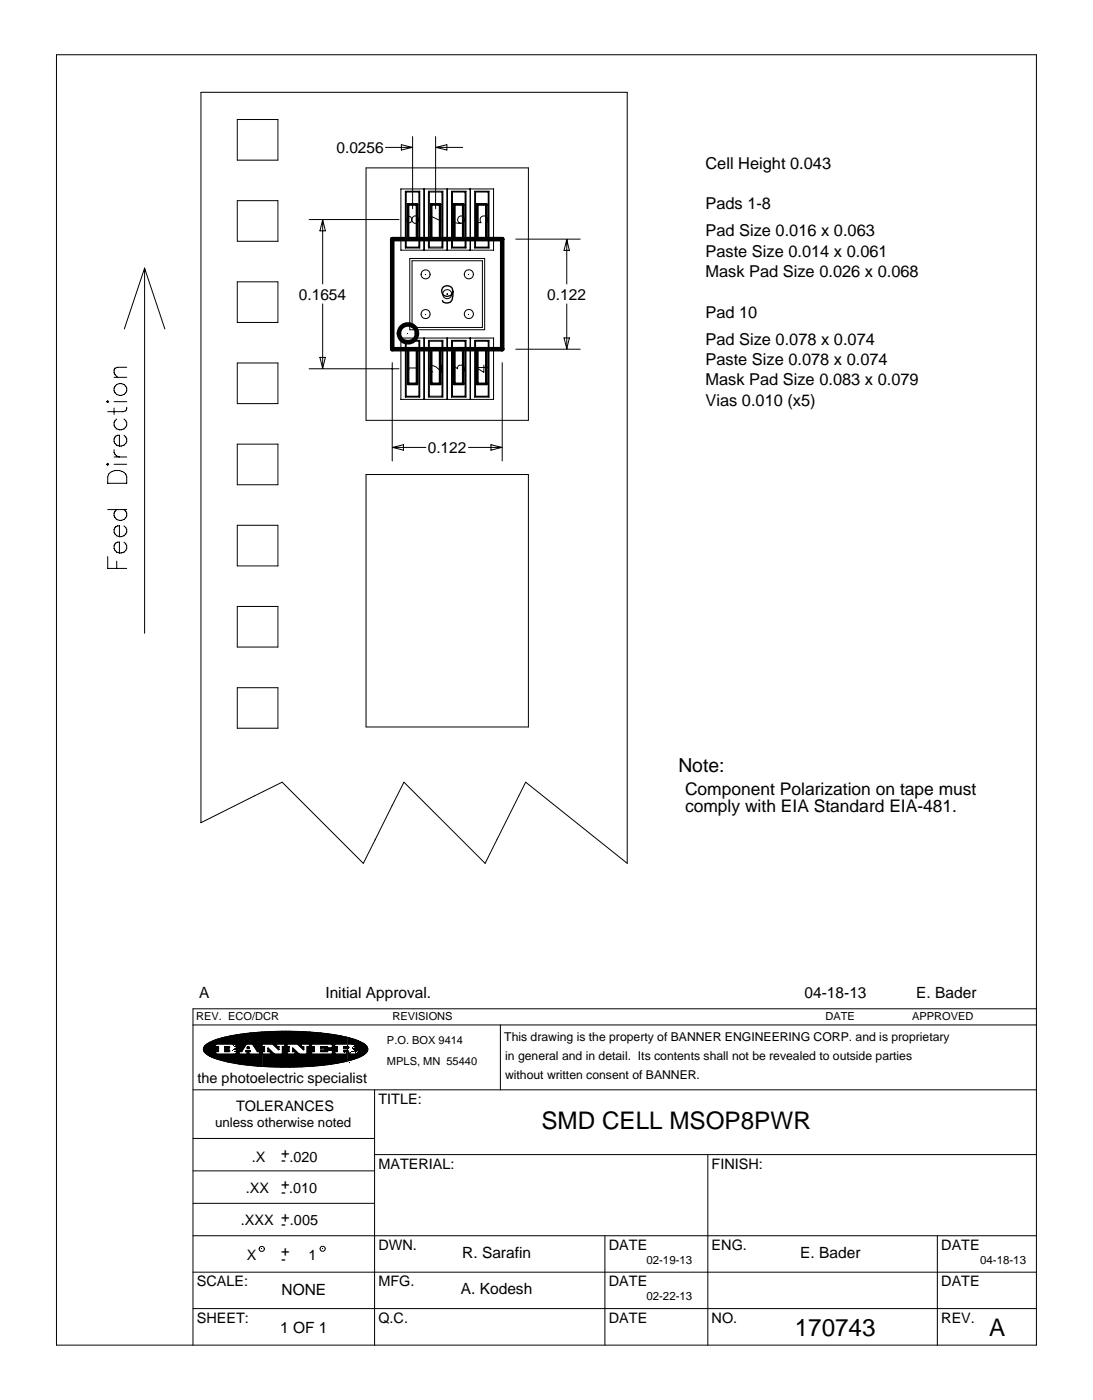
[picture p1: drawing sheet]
<svg xmlns="http://www.w3.org/2000/svg" width="203mm" height="260mm" viewBox="0 0 203 260" stroke-linecap="round" stroke-linejoin="round" font-family="sans-serif">
<g fill="none" stroke="#000" stroke-width=".19">
<path d="M10.5 10.2h182.2v239.9h-182.2zM37.4 17.2h79.2v143.3l-18.9-15-7.5 15-15.1-15-7.6 15-15-15-15.1 7.5zM44.1 22.2h7.6v7.6h-7.6zM44.1 37.3h7.6v7.6h-7.6zM68.1 31.2h30.1v47h-30.1zM71.7 27.4h4.8M74.5 35.1h17.3v11.4h-17.3zM74.6 26.9l2 .5-2 .5zM75.4 35.6h2.6v10.5h-2.6zM75.5 35.7h2.4v10.3h-2.4zM76.7 25.4v13.4M78.8 35.1v11.4"/>
<path d="M78.9 35.1v11.4M79.7 35.6h2.6v10.5h-2.6zM79.8 35.7h2.4v10.3h-2.4zM81 25.4v13.4M81.1 27.4l2-.5v1zM81.2 27.4h4.8M83.1 35.1v11.4M83.2 35.1v11.4M83.9 35.6h2.7v10.5h-2.7zM84.1 35.7h2.4v10.3h-2.4zM87.4 35.1v11.4M87.5 35.1v11.4"/>
<path d="M88.2 35.6h2.7v10.5h-2.7zM88.4 35.7h2.4v10.3h-2.4zM26.9 49.9v67.9M26.9 49.9l-3.8 11.3M26.9 49.9l3.7 11.3M44.1 52.4h7.6v7.6h-7.6zM57.5 40.8h16.7M60 41v11.8M60 56.5v11.9M60 40.9l.5 2h-1zM75.8 40.4a.74 .74 0 0 0 .2 1h.2a1.12 1.12 0 0 0 .5-1 .58 .58 0 0 1 .6-.3 .58 .58 0 0 1 .5 .5v.4a.61 .61 0 0 1-.7 .6 .61 .61 0 0 1-.5-.7l-.1-.3a.42 .42 0 0 0-.7-.2zM76.2 48.1h13.9v13.2h-13.9z"/>
<path d="M76.6 48.5h13.1v12.4h-13.1zM78.3 51a.85 .85 0 0 0 .8 .9 .85 .85 0 0 0 .9-.9M78.3 58.4a.85 .85 0 0 0 .8 .8 .85 .85 0 0 0 .9-.8M78.3 58.4a.83 .83 0 0 1 .8-.8 .83 .83 0 0 1 .8 .8M78.3 51a.83 .83 0 0 1 .8-.8 .83 .83 0 0 1 .8 .8M82.1 41.1l-2.1-.9v1.3M83.1 54.7h.1M83.1 54.6v.2M84.5 40.3a.67 .67 0 0 0 .1 1.1 1.56 1.56 0 0 0 1.7-.2 .69 .69 0 0 0-.3-1 .69 .69 0 0 0-1 .5 .69 .69 0 0 0 .7 .8M88.5 40.4v.9l1 .1a.74 .74 0 0 1 0-1.1 .74 .74 0 0 1 1 .2 .74 .74 0 0 1-.2 1M95.9 44.5h12M105.4 44.6v8.2"/>
<path d="M105.4 56.5v8.3M105.4 44.6l.5 2h-1zM19.9 74.7l.1-.2 .2 .2-.2 .2zM21.2 75.9v1.2M21.2 70.2h2.4M21.2 74.7h2.4M21.7 71.5a1.18 1.18 0 0 1 1.7 .3 1.18 1.18 0 0 1-.4 1.6 1.18 1.18 0 0 1-1.6-.4 1.06 1.06 0 0 1 .3-1.5zM21.7 77.9a1.13 1.13 0 0 0-.2 1.7 1.13 1.13 0 0 0 1.7 0 1.13 1.13 0 0 0-.1-1.7M23.6 68.3h-1.7l-.5 .2-.2 .3v.5l.7 .9M23.6 75.7l-.2 .7-.5 .2h-2.9M44.1 67.5h7.6v7.6h-7.6zM57.5 68.6h16.7"/>
<path d="M59.5 66.5h1l-.5 2zM72.9 67.4v18.3M74.5 62.9h17.3v11.4h-17.3zM75.4 63.3h2.6v10.6h-2.6zM75.5 63.5h2.4v10.2h-2.4zM77.8 68.4h-2.1l.4 .3M78.8 62.9v11.4M78.9 62.9v11.4M79.7 63.3h2.6v10.6h-2.6zM79.8 63.5h2.4v10.2h-2.4zM82.1 67.9v1.4l-.7-.8-.9-.5a.58 .58 0 0 0-.6 .6 .58 .58 0 0 0 .6 .6M83.1 62.9v11.4"/>
<path d="M83.2 62.9v11.4M83.9 63.3h2.7v10.6h-2.7zM84.1 63.5h2.4v10.2h-2.4zM84.3 69.1v-1.1l.8 .6a.69 .69 0 0 1 .9-.6 .69 .69 0 0 1 .3 1.1l-.3 .2M87.4 62.9v11.4M87.5 62.9v11.4M88.2 63.3h2.7v10.6h-2.7zM88.4 63.5h2.4v10.2h-2.4zM90 67.9v1.4l-1.5-1h2.2M93.4 67.4v18.3M95.9 64.9h12M104.9 62.8h1l-.5 2.1z"/>
<path d="M19.9 86.3l.1-.1 .2 .1-.2 .2zM20 94.8h3.6M20.5 87.8a2.18 2.18 0 0 1 2.9 .4l.2 .5v1.2h-3.6v-1.2l.2-.5zM21.2 83.6a1.15 1.15 0 0 0 1 1.4M21.2 85h2.4M21.2 86.3h2.4M21.5 81.1l.7-.2v2.1a1.06 1.06 0 0 1-1-.7 1.06 1.06 0 0 1 .3-1.2zM21.5 98l.7-.2v2a1.06 1.06 0 0 1-.9-.7 1.06 1.06 0 0 1 .2-1.1zM21.7 94.8a1.13 1.13 0 0 0-.2 1.6 1.13 1.13 0 0 0 1.7 0 1.13 1.13 0 0 0-.1-1.6M23.1 80.9a1.1 1.1 0 0 1 .4 1.4 1.1 1.1 0 0 1-1.3 .7M23.1 97.8a1.1 1.1 0 0 1 .4 1.4 1.1 1.1 0 0 1-1.3 .6M44.1 82.6h7.6v7.5h-7.6z"/>
<path d="M44.1 97.7h7.6v7.5h-7.6zM68.1 88.2h30.1v47h-30.1zM73 83.2l2-.5v1zM73.1 83.2h6.1M87.1 83.2h6.1M91.3 82.7l2 .5-2 .5zM20 103.5v2.2h3.6M21.5 101l.7-.2v2a1.06 1.06 0 0 1-1-.7 1.06 1.06 0 0 1 .3-1.1zM21.7 104.4v1.3M23.1 100.8a1.1 1.1 0 0 1 .4 1.4 1.1 1.1 0 0 1-1.3 .6M44.1 112.8h7.6v7.5h-7.6zM44.1 127.9h7.6v7.5h-7.6z"/>
<path d="M35.9 190.6h156.7M37.9 194.7v.8M38.1 194.5v1.2M38.2 194.4v1.5M38.4 194.2v1.8M38.5 194.1v2M38.7 194v2.2M38.7 196.2l.9 .5M38.9 193.9v2.4M39 193.8v2.6M39.2 193.7v2.8M39.3 193.7v2.9"/>
<path d="M39.5 193.6v3M39.6 193.5a2.36 2.36 0 0 0-1.8 1.6l.3 .7 .6 .4M39.6 196.7l.4 .1M39.6 193.5v3.2M39.8 193.5v3.3M40 193.4v3.4M40 196.8l2.3 .7M40.1 194.6h.5v1M40.1 196h3.3M40.1 193.4v3.5M40.2 194.2h3a.58 .58 0 0 1 .8 .6l-.3 .2M40.2 194.1l-.1 .1"/>
<path d="M40.3 193.3v.9M40.3 194.6v1M40.3 196v.9M40.4 193.3v.9M40.4 194.6v1M40.4 196v1M40.6 193.2v1M40.6 194.6v1M40.6 196v1M40.6 195.6h-.5M40.7 193.1v1.1M40.7 196v1.1"/>
<path d="M40.9 193.1v1.1M40.9 196v1.1M41.1 193.1v1.1M41.1 196v1.2M41.2 193v1.2M41.2 196v1.2M41.4 193v1.2M41.4 196v1.3M41.5 192.9v1.3M41.5 196v1.3M41.7 192.9v1.3M41.7 196v1.3"/>
<path d="M41.7 195.5l.9 .1 .1-.3h-.9v.2M41.8 194.7h.1M41.8 194.6h.8a.15 .15 0 0 1 .1 .2 .15 .15 0 0 1-.1 .1h-.8zM41.8 192.8v1.4M41.8 194.6v.3M41.8 195.2v.4M41.8 196v1.4M42 192.8v1.4M42 194.6v.3M42 195.2v.4M42 196v1.4M42.2 192.8v1.4"/>
<path d="M42.2 194.6v.3M42.2 195.2v.4M42.2 196v1.4M42.3 197.5l4.3 .6M42.3 192.8l-2.7 .7M42.3 192.7v1.5M42.3 194.6v.3M42.3 195.2v.4M42.3 196v1.5M42.5 192.7v1.5M42.5 194.6v.3M42.5 195.2v.4"/>
<path d="M42.5 196v1.5M42.6 192.7v1.5M42.6 194.6v.3M42.6 195.3v.3M42.6 196v1.5M42.8 192.7v1.5M42.8 196v1.6M42.9 192.6v1.6M42.9 196v1.6M43.1 192.6v1.6M43.1 196v1.7M43.3 192.6v1.6"/>
<path d="M43.3 196v1.7M43.4 192.5v1.7M43.4 196v1.7M43.6 192.5v1.7M43.6 196v1.7M43.7 195l-.1 .1 .3 .2 .1 .2-.1 .4M43.7 192.5v1.8M43.7 195v.2M43.7 196v1.8M43.9 195.9l-.5 .1M43.9 192.4v2M43.9 194.9v.3"/>
<path d="M43.9 195.9v1.9M44 192.4v5.4M44.2 192.4v5.4M44.4 192.4v5.5M44.5 192.4v3.2M44.5 196v1.9M44.7 192.3v3.3M44.7 196v1.9M44.8 192.3v3.3M44.8 196v1.9M45 192.3v3.2M45 196v2"/>
<path d="M45.1 192.3v2.9M45.1 196v2M45.3 192.2v2.8M45.3 196v2M45.5 192.2v2.5M45.5 196v2M45.6 192.2v2.3M45.6 196v2M45.6 195.5l.3 .1M45.8 195.3h.7l.1 .2M45.8 195.3l-.1 .2M45.8 192.2v2"/>
<path d="M45.8 195.3v.3M45.8 196v2.1M45.8 194.2l-.8 1.4h-.6v.4h1.5M45.8 194.2h.1M45.8 194.2h1.1M45.9 195.6v.4M45.9 194.9h.5M45.9 192.2v2M45.9 194.9h.1M45.9 195.3v.3M45.9 196v2.1M46.1 194.6h.1"/>
<path d="M46.1 194.6l-.2 .3M46.1 192.2v2M46.1 194.6v.3M46.1 195.3v2.8M46.2 196h2.1M46.2 194.6l.2 .3M46.2 192.1v2.1M46.2 194.6v.3M46.2 195.3v2.8M46.4 192.1v2.1M46.4 195.3v.3M46.4 196v2.1"/>
<path d="M46.6 195.5v.1h-.4M46.6 192.1a61.9 61.9 0 0 1 16.8 .5M46.6 198.1l1.3 .2M46.6 192.1l-4.3 .7M46.6 192.1v2.1M46.6 196v2.1M46.7 192.1v2.1M46.7 196v2.2M46.9 192.1v2.1M46.9 196v2.2M46.9 194.2l.9 1.4h.5M47 192v2.3"/>
<path d="M47 196v2.2M47.2 192v2.6M47.2 196v2.2M47.3 192v2.8M47.3 196v2.2M47.5 192v3.1M47.5 196v2.2M47.7 192v3.3M47.7 196v2.2M47.8 192v3.5M47.8 196v2.2M47.9 198.3l1.5 .1"/>
<path d="M48 192v3.6M48 196v2.3M48.1 192v3.6M48.1 196v2.3M48.3 191.9v6.4M48.5 191.9v6.4M48.6 191.9v6.4M48.7 194.6h.5v.9l-.5 .1M48.7 196h1.5M48.8 191.9v6.4M48.9 191.9v2.3M48.9 194.6v1"/>
<path d="M48.9 196v2.3M49.1 191.9v2.3M49.1 194.6v1M49.1 196v2.3M49.2 191.9v2.3M49.2 196v2.4M49.4 198.4h5.2M49.4 191.9v2.3M49.4 196v2.4M49.6 191.9v2.3M49.6 196v2.4M49.7 191.9v2.3"/>
<path d="M49.7 196v2.4M49.8 194.9v.7h.4v.4M49.8 194.9l1.2 1.1M49.9 191.9v2.3M49.9 194.9v.7M49.9 196v2.4M50 191.9v2.3M50 195.1v.5M50 196v2.4M50.2 191.8v2.4M50.2 195.2v.4M50.2 196v2.4"/>
<path d="M50.3 191.8v2.4M50.3 195.3v3.1M50.5 191.8v2.4M50.5 195.5v2.9M50.7 194.2h.1M50.7 194.2h-2M50.7 191.8v2.4M50.7 195.7v2.7M50.7 194.2l1.1 1M50.8 191.8v2.5M50.8 195.8v2.6M51 191.8v2.6"/>
<path d="M51 196v2.4M51 196h.1M51.1 191.8v2.8M51.1 196v2.4M51.3 191.8v2.9M51.3 196v2.4M51.4 194.6h.5l-.1 .6M51.4 194.2h1.5v.4M51.4 191.8v3.1M51.4 196v2.4M51.6 191.8v2.4M51.6 194.6v.4"/>
<path d="M51.6 196v2.4M51.8 191.8v2.4M51.8 194.6v.6M51.8 196v2.4M51.9 191.8v2.4M51.9 196v2.5M52.1 191.8v2.4M52.1 196v2.5M52.2 191.8v2.4M52.2 196v2.5M52.4 191.8v2.4M52.4 196v2.5"/>
<path d="M52.5 194.6v1.4h-1.4M52.5 198.5v-3.9h.4v3.9M52.5 191.8v2.4M52.7 191.8v2.4M52.7 194.6v3.9M52.9 191.8v2.4M53 191.8v6.7M53.2 191.8v6.7M53.3 191.8v6.7M53.5 191.8v2.4M53.5 194.6v1M53.5 196v2.5"/>
<path d="M53.6 191.8v2.4M53.6 194.6v1M53.6 196v2.5M53.8 191.8v2.4M53.8 196v2.5M54 191.8v2.4M54 196v2.5M54.1 191.8v2.4M54.1 196v2.5M54.3 191.8v2.4M54.3 196v2.5M54.4 194.9v.7z"/>
<path d="M54.4 191.8v2.4M54.4 196v2.4M54.5 194.9l1.1 1.1M54.6 191.8v2.4M54.6 195v.6M54.6 196v2.4M54.7 191.8v2.4M54.7 195.2v.4M54.7 196v2.4M54.9 191.8v2.4M54.9 195.3v3.1M55.1 191.8v2.4"/>
<path d="M55.1 195.5v2.9M55.2 191.8v2.4M55.2 195.6v2.8M55.4 191.8v2.4M55.4 195.8v2.6M55.5 191.8v2.6M55.5 195.9v2.5M55.6 196h.1M55.7 191.8v2.7M55.7 196v2.4M55.8 191.8v2.9M55.8 196v2.4"/>
<path d="M56 191.8v3M56 196v2.4M56 194.6h.5v.6M56 194.6l.1-.4h1.4v.4M56.2 191.8v2.4M56.2 194.6v.4M56.2 196v2.4M56.3 191.9v2.3M56.3 194.6v.5M56.3 196v2.4M56.4 195.2l-1.1-1h-1.9v.4h.4v.9l-.4 .1v.4h1.4v-.4h-.4M56.5 195.2h-.1"/>
<path d="M56.5 191.9v2.3M56.5 196v2.4M56.6 191.9v2.3M56.6 196v2.4M56.8 191.9v2.3M56.8 196v2.4M56.9 191.9v2.3M56.9 196v2.4M57.1 194.7v1.3h-1.4M57.1 191.9v2.3M57.1 194.6v3.8M57.3 191.9v2.3"/>
<path d="M57.3 194.6v3.7M57.4 191.9v2.3M57.4 194.6v3.7M57.5 194.6l-.4 .1M57.6 191.9v6.4M57.7 191.9v6.4M57.9 191.9v6.4M58 192v2.2M58 194.6v1M58 196v2.3M58.2 192v2.2M58.2 194.6v1"/>
<path d="M58.2 196v2.3M58.4 192v2.2M58.4 194.6v1M58.4 196v2.2M58.5 192v2.2M58.5 196v2.2M58.7 192v2.2M58.7 196v2.2M58.8 192v2.2M58.8 196v2.2M59 192v2.2M59 196v2.2"/>
<path d="M59.1 192v2.2M59.1 196v2.2M59.3 192.1v2.1M59.3 196v2.2M59.5 192.1v2.1M59.5 196v2.2M59.6 192.1v2.1M59.6 196v2.1M59.8 192.1v2.1M59.8 194.6v.3M59.8 195.3v.3M59.8 196v2.1"/>
<path d="M59.9 192.1v2.1M59.9 194.6v.3M59.9 195.3v.3M59.9 196v2.1M60.1 192.2v2M60.1 194.6v.3M60.1 195.3v.3M60.1 196v2.1M60.2 192.2v2M60.2 194.6v.3M60.2 195.3v.3M60.2 196v2.1"/>
<path d="M60.4 192.2v2M60.4 194.6v1M60.4 196v2.1M60.6 192.2v2M60.6 194.6v1M60.6 196v2M60.7 192.2v2M60.7 194.6v1M60.7 196v2M60.9 192.2v2M60.9 196v2M61 192.3v1.9"/>
<path d="M61 194.9v.4M61 196v2M61.2 192.3v1.9M61.2 194.9v.4M61.2 196v2M61.3 192.3v1.9M61.3 194.9v.4M61.3 196v1.9M61.5 192.3v1.9M61.5 194.9v.4M61.5 196v1.9M61.7 192.3v1.9"/>
<path d="M61.7 194.9v.4M61.7 196v1.9M61.7 194.2h-3.8v.4h.6v.9l-.5 .1v.4h3.8v-.7h-.9v.3h-1.3v-.3l.7-.1v-.3h-.7v-.3h1.3v1M61.8 194.2l-.1 .7-.8-.1M61.8 192.4v5.5M62 192.4v5.4M62.1 192.4v5.4M62.2 194.6h.1M62.3 194.6h.4v.9l-.5 .1 .1 .4M62.3 192.4v1.8M62.3 194.6v1M62.3 196v1.8"/>
<path d="M62.4 192.5v1.7M62.4 194.6v1M62.4 196v1.8M62.6 192.5v1.7M62.6 194.6v1M62.6 196v1.7M62.8 192.5v1.7M62.8 196v1.7M62.9 192.6v1.6M62.9 196v1.7M63.1 192.6v1.6M63.1 196v1.7"/>
<path d="M63.2 192.6v1.6M63.2 196v1.6M63.4 197.6l-3.8 .5-5 .3M63.4 192.6l2.8 .8M63.4 192.6v1.6M63.4 196v1.6M63.5 192.7v1.5M63.5 196v1.6M63.7 192.7v1.5M63.7 196v1.5M63.9 192.7v1.5M63.9 196v1.5"/>
<path d="M64 192.8v1.4M64 194.6v.3M64 195.3v.3M64 196v1.5M64.2 192.8v1.4M64.2 194.6v.3M64.2 195.3v.3M64.2 196v1.4M64.3 192.8v1.4M64.3 194.6v.3M64.3 195.3v.3M64.3 196v1.4"/>
<path d="M64.5 192.9v1.3M64.5 194.6v.3M64.5 195.3v2.1M64.6 195.3h-.7v.3h.5v.4h-2.1M64.6 192.9v1.3M64.6 194.6v.3M64.8 195.6l.3 .4h1v.9M64.8 193v1.2M64.8 194.7v.2M64.8 195.6v1.7M64.8 195.6l-.2-.3v2M64.8 194.7l.1 .1"/>
<path d="M64.8 194.7l-.9-.1v.3h.9M64.9 194.8l-.1 .1M65 193v1.2M65 195.9v1.3M65.1 193.1v1.1M65.1 196v1.2M65.3 193.1v1.1M65.3 196v1.1M65.4 193.1v1.1M65.4 196v1.1M65.6 193.2v1M65.6 196v1"/>
<path d="M65.6 194.2h-3.3l-.1 .4M65.6 194.2l.5 .3M65.7 193.2v1M65.7 195.1h.1M65.7 196v1M65.8 195.2l.1 .1M65.9 193.3v1M65.9 195v.2M65.9 196v1M65.9 195.3l.1 .2M66 195.5h.1M66 195.5l.1 .1"/>
<path d="M66.1 193.3v1.5M66.1 195.5h.1M66.1 194.8v.7M66.1 194.8l-.4 .3h.1M66.2 193.4v2.1l.1-.2h.2v.4M66.2 196.8l-2.8 .8M66.2 193.4l1.7 .9M66.2 196v.8M66.4 193.5v1.8M66.4 195.9v.9M66.4 195.9l-.3 .1M66.5 193.5v1.8"/>
<path d="M66.5 195.7v1M66.5 195.7l-.1 .2M66.7 193.6v3.1M66.8 193.7v2.9M67 193.7v2.8M67.2 193.8v2.6M67.3 193.9v2.4M67.5 194v2.3M67.6 194.1v2.1M67.8 194.2v1.8M67.9 194.3l.2 .2M67.9 194.3v1.6"/>
<path d="M68.1 195.8l-.9 .6-1 .4M68.1 194.5a.87 .87 0 0 1 0 1.3M68.1 194.5v1.3M68.3 194.7v.9M93 190.6v12.1M192.6 187.6h-156.7v62.5M35.9 202.7h156.7M35.9 211.7h33.7M35.9 217.7h33.7M69.6 214.7h123M69.6 202.7v47.4M131.6 214.7v35.4"/>
<path d="M35.9 229.8h156.7M35.9 236.6h156.7M35.9 223.8h33.7M59.5 232.2l.1-.3 .5-.1 .3 .1 .1 .3-.1 .3-.6 .2-.2-.2-.1-.3M112.5 229.8v20.3M174.3 229.8v20.3M35.9 243.4h156.7"/>
<circle cx="83.2" cy="54.7" r=".84"/>
<circle cx="87.2" cy="58.4" r=".85"/>
<circle cx="87.2" cy="51" r=".85"/>
<circle cx="48.7" cy="232.2" r=".48"/>
</g>
<g fill="none" stroke="#000" stroke-width=".85">
<path d="M72.9 44.5h20.5v20.4h-20.5z"/>
<circle cx="75.8" cy="62" r="1.68"/>
</g>
<path d="M75.9 44.5v-6.5h1.6v6.5M80.2 44.5v-6.5h1.6v6.5M84.5 44.5v-6.5h1.6v6.5M88.7 44.5v-6.5h1.7v6.5M75.9 64.9v6.5h1.6v-6.5M80.2 64.9v6.5h1.6v-6.5M84.5 64.9v6.5h1.6v-6.5M88.7 64.9v6.5h1.7v-6.5" fill="none" stroke="#000" stroke-width=".51"/>
<path d="M84.2 54.2a1.05 1.05 0 0 1-1.4 .9 1.05 1.05 0 0 1-.4-1.7 1.05 1.05 0 0 1 1.7 .2 2.93 2.93 0 0 1-.4 2.6 1.08 1.08 0 0 1-1.4-.3" fill="none" stroke="#000" stroke-width=".25"/>
<g font-size="4.5">
<text x="100.6" y="210">SMD CELL MSOP8PWR</text>
<text x="147.7" y="248.4">170743</text>
<text x="183.9" y="248.4">A</text>
</g>
<text font-size="3.6" x="126.1" y="143.5">Note:</text>
<g font-size="3.2">
<text x="127.4" y="147.8">Component Polarization on tape must</text>
<text x="127.4" y="150.9">comply with EIA Standard EIA-481.</text>
</g>
<g font-size="3">
<text x="131.1" y="31.4">Cell Height 0.043</text>
<text x="131.1" y="38.9">Pads 1-8</text>
<text x="131.1" y="44">Pad Size 0.016 x 0.063</text>
<text x="131.1" y="47.7">Paste Size 0.014 x 0.061</text>
<text x="131.1" y="51.5">Mask Pad Size 0.026 x 0.068</text>
<text x="131.1" y="59.1">Pad 10</text>
<text x="131.1" y="64.1">Pad Size 0.078 x 0.074</text>
<text x="131.1" y="67.9">Paste Size 0.078 x 0.074</text>
<text x="131.1" y="71.6">Mask Pad Size 0.083 x 0.079</text>
<text x="131.1" y="75.5">Vias 0.010 (x5)</text>
</g>
<g font-size="2.9">
<text x="62.5" y="28.4">0.0256</text>
<text x="55.6" y="55.7">0.1654</text>
<text x="101.7" y="55.7">0.122</text>
<text x="79.5" y="84.2">0.122</text>
<text x="37" y="185.7">A</text>
<text x="60.5" y="185.7">Initial Approval.</text>
<text x="149.6" y="185.7">04-18-13</text>
<text x="170.3" y="185.7">E. Bader</text>
<text x="85.9" y="234">R. Sarafin</text>
<text x="148.8" y="234">E. Bader</text>
<text x="52.3" y="240.9">NONE</text>
<text x="85.7" y="240.7">A. Kodesh</text>
<text x="52.1" y="247.8">1 OF 1</text>
</g>
<g font-size="2.7">
<text x="36.7" y="201.3">the photoelectric specialist</text>
<text x="43.9" y="206.6">TOLERANCES</text>
<text x="70.3" y="205.3">TITLE:</text>
<text x="52.3" y="215.3">+</text>
<text x="45.7" y="221.8">.XX</text>
<text x="46.8" y="216">.X</text>
<text x="52.3" y="221.1">+.010</text>
<text x="52.3" y="216.7">-</text>
<text x="53.8" y="216">.020</text>
<text x="70.3" y="217.3">MATERIAL:</text>
<text x="132.3" y="217.3">FINISH:</text>
<text x="44.8" y="227.9">.XXX +.005</text>
<text x="52.3" y="222.5">-</text>
<text x="52.3" y="228.6">-</text>
<text x="52.3" y="233.7">+</text>
<text x="70.3" y="232.4">DWN.</text>
<text x="113.2" y="232.4">DATE</text>
<text x="132.3" y="232.4">ENG.</text>
<text x="175" y="232.4">DATE</text>
<text x="36.6" y="239.2">SCALE:</text>
<text x="45.9" y="234.2">X</text>
<text x="52.3" y="235">-</text>
<text x="57.4" y="234.2">1</text>
<text x="70.3" y="239.2">MFG.</text>
<text x="113.2" y="239.2">DATE</text>
<text x="175" y="239.2">DATE</text>
<text x="36.6" y="246">SHEET:</text>
<text x="70.3" y="246">Q.C.</text>
<text x="113.2" y="246">DATE</text>
<text x="132.3" y="246">NO.</text>
<text x="175" y="246">REV.</text>
</g>
<text font-size="2.5" x="40" y="209.6">unless otherwise noted</text>
<g font-size="2.3">
<text x="93.7" y="193.6">This drawing is the property of BANNER ENGINEERING CORP. and is proprietary</text>
<text x="93.9" y="197.1">in general and in detail. Its contents shall not be revealed to outside parties</text>
<text x="93.9" y="200.6">without written consent of BANNER.</text>
</g>
<g font-size="2.1">
<text x="36.5" y="189.7">REV. ECO/DCR</text>
<text x="73" y="189.7">REVISIONS</text>
<text x="153.5" y="189.7">DATE</text>
<text x="169.6" y="189.7">APPROVED</text>
<text x="71.9" y="194.1">P.O. BOX 9414</text>
<text x="71.9" y="198">MPLS, MN 55440</text>
<text x="120.2" y="235">02-19-13</text>
<text x="182.2" y="235">04-18-13</text>
<text x="120.2" y="241.7">02-22-13</text>
</g>
</svg>
